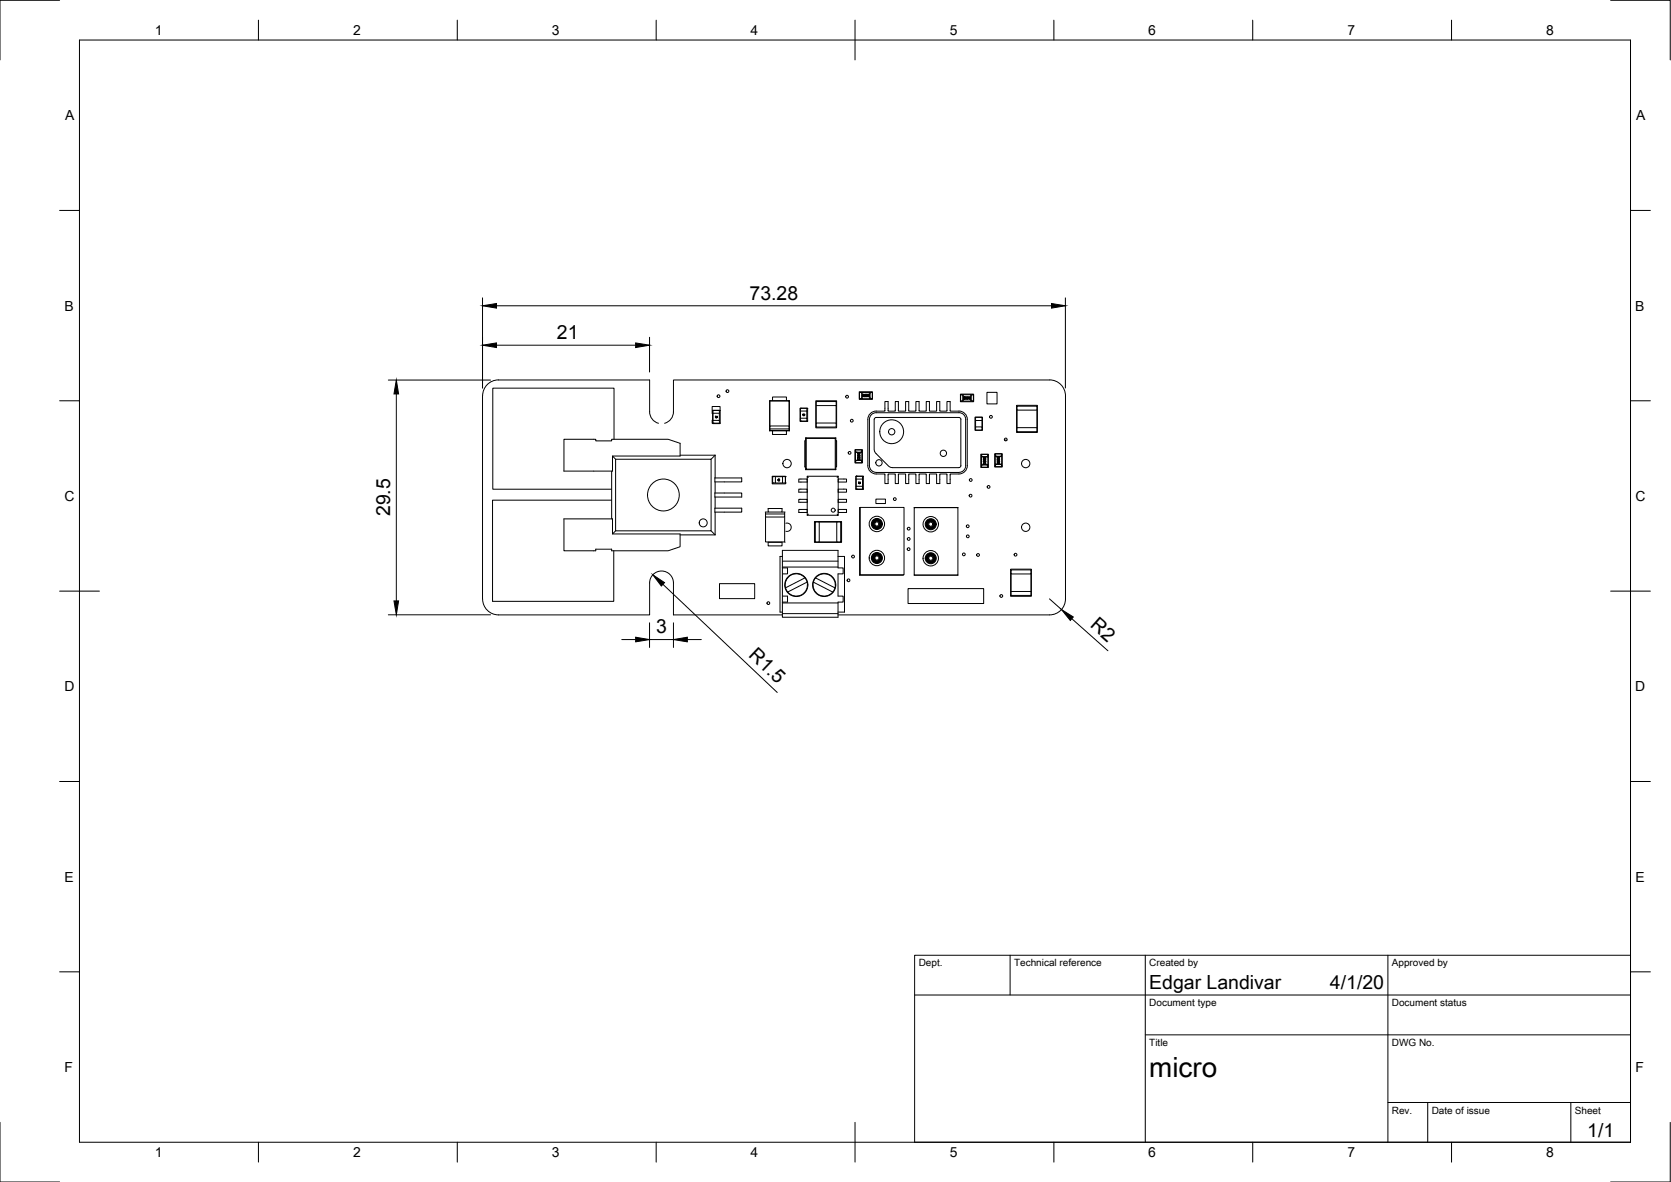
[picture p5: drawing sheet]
<svg xmlns="http://www.w3.org/2000/svg" width="420mm" height="297mm" viewBox="0 0 420 297" stroke-linecap="round" stroke-linejoin="round" font-family="sans-serif">
<g fill="none" stroke="#000" stroke-width=".25">
<path d="M15 .1h-15v15M20 10.1h390v276.9h-390zM65 5.1v5M115 5.1v5M165 5.1v5M215 5.1v10M265 5.1v5M315 5.1v5M365 5.1v5M405 .1h15v15M15 52.9h5M410 52.9h5"/>
<path d="M121.3 74.9v22.6M121.3 76.8l3.5-.5v1.1zM124.8 76.8h139.6M264.4 76.3l3.5 .5-3.5 .6zM267.9 74.9v22.6M97.6 95.5h25.7M99.7 95.5l.5 3.5h-1.1zM99.7 99v52M121.3 86.7l3.5-.5v1.1zM124.8 86.7h35M159.8 86.2l3.5 .5-3.5 .6zM163.3 84.8v8.7"/>
<path d="M216 98.5h3.4v1.9h-3.4zM216.3 98.6l.4 .2v1l-.4 .4M216.7 98.6h-.6v1.6h.6M216.7 98.6h2v1.6h-2zM216.9 99.1l.3 .1-.1 .5-.3-.1zM216.9 99.2h.2l-.1 .4zM217.4 99.1h.2l-.2 .2 .3 .1-.2 .3-.2-.2zM217.8 99.1l.4 .1-.2 .5-.2-.2zM217.9 99.2h.2l-.1 .4-.2-.1zM218.3 99.1h.3v.4a.2 .2 0 0 1-.1 .2 .2 .2 0 0 1-.3-.1h.3l-.1-.2 .1-.2zM218.7 98.6h.4M218.7 99v.8"/>
<path d="M218.7 99.8l.4 .4M219.1 98.6h.2v1.6h-.2M219.1 98.6l-.4 .4M241.5 99h3.3v2h-3.3zM241.7 99.2h.4M241.7 99.2h-.2v1.6h.6M241.8 99.2l.3 .2v1l-.3 .4M242.1 99.2h2v1.6h-2zM242.3 99.7h.3l-.3 .2 .2 .1-.2 .3h.3h-.3zM242.7 99.8l.3-.1 .1 .2-.1 .5-.3-.2zM242.8 99.8l.2 .1-.1 .4zM243.2 99.7h.3l.1 .2-.2 .5-.2-.1 .3-.2-.3-.1z"/>
<path d="M243.7 99.7l.3 .1-.1 .6-.2-.2zM243.8 99.8l.2 .1-.1 .4zM244.1 99.2h.4M244.5 99.2h.3v1.6h-.7M244.5 99.2l-.4 .4 .1 1 .3 .2M248.2 98.6h2.5v2.9h-2.5zM15 100.7h5M153.8 118.4v12M154 114.6h17v-3.2l-3-1h-14.2v.4h-4v-.4h-8v8h12.2v-3.8l.8 .8M154.4 110.4v-12.9h-30.5v25.4h29.9M154.8 115.4h24v18h-24zM165.6 106.4a2.99 2.99 0 0 1-2.3-2.9v-8h-38a4 4 0 0 0-4 4v51"/>
<path d="M167.1 106.4a2.99 2.99 0 0 0 2.2-2.9v-8h94.6a4 4 0 0 1 4 4v51M171 114.4h8.8M179.2 105.5l-.1 .9M179.2 103.1h1.9v3.4h-1.9zM179.3 105.6h1.6v.7M179.3 103.9h1.6M179.3 103.2v3.1M179.3 103.2h.1M179.3 106.3h.1M179.3 106.3h1.6M179.3 103.2h1.6M179.8 114.4l-1 1"/>
<path d="M179.8 114.4v5.7M179.9 104.6v.3l.3 .1 .1-.4v.3l-.3 .1zM180.9 103.2h.1M180.9 106.3h.1M180.9 103.2v2.4M181.1 103.1v-.9h-2l.1 1.8M193.5 100.7l.1 6.3M193.5 108.3h.7M193.6 107.8v.4M193.6 100.8h4.8v6.2M193.6 107.8v-.8h4.8v.8M193.6 107.8h4.8"/>
<path d="M194.2 119.7h3.3v1.9h-3.3zM194.2 108.3h3.5v.9h-3.5zM194.2 100.7v-.9h3.5v.9M194.2 100.7h3.5M194.2 100.7h-.7v7.6h5v-7.6h-.8M194.3 119.8v1.6M194.3 119.8h.7v1.6h-.7M194.3 119.8h.1M195 119.8h1.8M197.4 119.8h-.6v1.6h-1.8M197.4 119.8h.1M197.5 119.8v1.6"/>
<path d="M197.7 108.3h.8M198.4 107.8v.4M198.5 100.7l-.1 .1M201.2 102.6h1.9v3.3h-1.9zM201.3 105.1h1.6v.7M201.3 103.3h1.6M201.3 102.6v3.2M201.3 102.6h.1M201.3 105.8h.1M201.3 105.8h1.6M201.3 102.6h1.6M202.6 110v8h7.6"/>
<path d="M202.6 110.7h-.2v6.6h.2M202.7 117.9l7.5 .1v-8h-7.6l.1 .2v7.7l-.1 .1M202.7 110.2h7.3v7.7M202.9 102.6h.1M202.9 105.8h.1M202.9 102.6v2.5M203 119.7h7.8v9.8M203.2 120l-.2-.3v9.8h7.8l-.3-.3M205.1 100.7h5.3v6.8h-5.3zM205.2 106.3h5v1h-5zM205.2 100.9h5v1h-5zM205.2 101.9v4.4"/>
<path d="M210.2 110.7h.2v6.6h-.2M210.2 110l-.2 .2M210.2 101.9v4.4M210.8 119.7l-.3 .3M215 113h1.9v3.3h-1.9zM215.1 113.7h1.6v2h-1.6zM215.1 116.1v.2h1.6v-.2M215.1 113.3v-.2h1.6v.2M215.1 113.3v.4M215.1 115.7v.4M215.1 113.3l.4 .4 1-.1 .2-.3M215.1 116.1l.2-.4h1l.4 .4"/>
<path d="M215.2 119.7h1.9v3.3h-1.9zM215.3 119.7v.7h1.6v1.8M215.3 119.7h1.6v.7M215.3 119.7h.1M215.4 119.6v.1M215.6 114.3h.5l.2 .3-.3-.3v.3h-.3zM215.6 115.2l.2 .3 .1-.2 .3 .2v-.3v.3l-.4 .1zM215.7 114.8l.4-.1 .2 .3-.5 .1zM215.7 113.8h.4l.2 .2-.6 .1zM215.7 113.9l.5 .1-.4 .1zM215.7 114.8l.5 .2h-.5zM216.7 113.3v.4"/>
<path d="M216.7 115.7v.4M216.9 119.7h.1M218.2 117a2.11 2.11 0 0 0 2.1 2.1h2.2v2.4h.8v-2.4h1.8v2.4h.8v-2.4h1.8v2.4h.8v-2.4h1.8v2.4h.8v-2.4h1.8v2.4h.8v-2.4h1.8v2.4h.8v-2.4h1.8v2.4h.8v-2.4a3.9 3.9 0 0 0 3.7-.6l.6-.9v-.6M218.6 117v-11.6a1.7 1.7 0 0 1 1.7-1.7h20.8a1.67 1.67 0 0 1 1.7 1.7v11.6M218.6 117a1.7 1.7 0 0 0 1.7 1.7M218.7 100.2h.4M220.3 118.7h20.8M220.3 103.3a2.11 2.11 0 0 0-2.1 2.1v11.6M241.1 103.3h-2.2v-2.4h-.8v2.4h-1.8v-2.4h-.8v2.4h-1.8v-2.4h-.8v2.4h-1.8v-2.4h-.8v2.4h-1.8v-2.4h-.8v2.4h-1.8v-2.4h-.8v2.4h-1.8v-2.4h-.8v2.4h-2.2M241.1 103.3a2.11 2.11 0 0 1 2.1 2.1v11.6M241.6 105.4v11.6M241.6 117l-.1 .3-.4 .2"/>
<path d="M241.6 105.4l-.2-.4-.3-.1h-20.8l-.2 .1-.3 .4 .1 8 .4 .6 3.5 3.4 .6 .1h16.7M242.8 117a1.7 1.7 0 0 1-1.7 1.7M245.2 104.8h1.8v3.3h-1.8zM245.3 107.3h1.6v.8h-1.6zM245.3 104.9h1.6v.8h-1.6zM245.3 105.7v1.6M246.6 114.1h1.9v3.4h-1.9zM246.8 114.8h1.6v2h-1.6zM246.8 116.8v.6h1.6v-.6M246.8 114.4v-.2h1.6v.2M246.8 114.4v.4M246.9 105.7v1.6"/>
<path d="M247.2 115.9l.3 .2v-.2l.3-.1 .1 .3-.5 .1zM247.2 115.4h.5l.2 .2-.5 .1zM247.3 114.9h.5v.4l-.1-.3-.1 .2-.3-.2-.1 .3zM247.3 116.4l.5-.1 .1 .3-.6 .1zM247.3 116.4l.5 .1-.4 .1zM247.3 115.5l.5 .1-.4 .1zM248.4 114.4l-.2 .3-1 .1-.4-.4M248.4 117.2l-.2-.3-1-.1-.4 .4M248.4 114.4v.4M250.1 114h1.9v3.4h-1.9zM250.3 114.3v-.2h1.6v.2M250.3 114.3v.4"/>
<path d="M250.3 114.7h1.6v2h-1.6zM250.3 114.3l.4 .4M250.7 115.8l.3 .2v-.2l.2-.1 .2 .3-.6 .1zM250.8 114.8h.3a.2 .2 0 0 1 .3 .1 .2 .2 0 0 1-.2 .3v-.3l-.2 .1-.2-.1-.1 .2zM250.8 115.4l.4-.1 .1 .2-.4 .1zM250.8 115.3h.5l.1 .2-.6 .1zM250.8 116.2h.4l.2 .3-.6 .1zM250.8 116.3l.5 .1-.4 .1zM251.9 114.3l-.2 .3-1 .1M251.9 117.1l-.2-.4h-1l-.4 .4M251.9 116.7v.6h-1.6v-.6M251.9 114.3v.4"/>
<path d="M252.6 110.6h.6M255.6 101.9h5.2v6.8h-5.2zM255.7 107.5h5v1h-5zM255.7 102.1h5v1h-5zM255.7 103.1v4.4M260.7 103.1v4.4M410 100.7h5M153.8 125.7h-30v25.4h30.5v-12.7M154.8 133.4l-.8 .8v-3.8h-12.2v8h8v-.4h4v.4h14.2l3-1v-3.2h-17M171 134.4h8.8M178.8 133.4l1 1M179.7 123.9h6.8v1h-6.8z"/>
<path d="M179.7 127.7h6.8v1h-6.8zM179.7 120.1h6.8v1h-6.8zM179.8 121.1v2.8M179.8 124.9v2.8M179.8 128.7v5.7M192.4 128.7h.7M192.5 129.9v6.3h4.8M192.5 129.2v.7h4.8v-.7M192.5 128.8v.4M192.5 129.2h4.8M193.1 127.8h3.5v.9h-3.5zM193.1 136.3h3.5v.9h-3.5z"/>
<path d="M194.3 121.4h.1M196.6 128.7h.8M196.7 138.3h14v4.4h1.3v1.5h-1.3v5.6h1.3v1.5h-1.3v3.8h-14zM196.7 139.8h-.6v14h.6M196.8 121.4h.6M197.3 129.9l.1 6.4M197.3 128.8v.4M197.4 121.4h.1M197.6 131.5a1.05 1.05 0 0 1 1.3 1 1.05 1.05 0 0 1-1.3 1M200.9 128h2.1v.8h-2.1zM200.9 125.5h2.1v.7h-2.1zM200.9 122.9h2.1v.8h-2.1z"/>
<path d="M200.9 120.4h2.1v.7h-2.1zM203.2 129.2l-.2 .3M204.8 131.1h6.8v5.2h-6.8zM205 131.2h1v5h-1zM206 131.2h4.4M206 136.2h4.4M210.4 131.2h1v5h-1zM210.7 139.8h1.6v14h-1.6M210.8 128h2.1v.8h-2.1zM210.8 125.5h2.1v.7h-2.1zM210.8 122.9h2.1v.8h-2.1zM210.8 120.4h2.1v.7h-2.1z"/>
<path d="M215.3 122.9v-.7h1.6v.7M215.3 122.9h.1M215.3 122.9h1.6M215.3 120.4v1.8M216 121.1v.4l.3-.1v-.3v.4h-.4zM216.3 127.5h-.2v17.1l11-.2M216.3 127.5h11v16.9h-11zM216.9 122.9h.1M220.2 125.4h2.4v1.1h-2.4zM229.9 127.6h11M229.9 127.6h11v16.9h-11zM15 148.6h10"/>
<path d="M97.6 154.5h25.7M99.1 151h1.1l-.5 3.5zM163.3 156.5v6.2M163.3 146.5v8h-38a4 4 0 0 1-4-4M163.3 146.5a3 3 0 0 1 3-3 3 3 0 0 1 3 3M164.1 144.4l3 2-.8 .9zM166.7 146.8l28.7 27.2M169.3 146.5v8h27.4M169.3 156.5v6.2M180.9 146.7h8.9v3.7h-8.9zM196.7 149.8h1.3v1.5h-1.3M196.7 151.5h14"/>
<path d="M196.7 142.5h14M196.7 141h14M196.7 154.2h14M196.7 142.7h1.3v1.5h-1.3M197.5 147.7l.6 1.1M202.4 145.2l-4.9 2.5M202.9 146.3l-4.8 2.5M202.9 146.3a2.8 2.8 0 0 0-3.4-2 2.8 2.8 0 0 0-2 3.4M202.9 146.3a2.8 2.8 0 0 1-1.4 3.2 2.8 2.8 0 0 1-3.4-.7M204.5 146.3l4.9 2.5M205.1 145.2l4.8 2.5M205.1 145.2a2.8 2.8 0 0 1 3.4-.7 2.8 2.8 0 0 1 1.4 3.2"/>
<path d="M205.1 145.2a2.8 2.8 0 0 0 .3 4 2.8 2.8 0 0 0 4-.4M209.9 147.7l-.5 1.1M228.3 147.9h19v3.8h-19zM240.9 144.5h-11M254.1 143h5.2v6.8h-5.2zM254.2 143.2h5v1h-5zM254.2 148.6h5v1h-5zM254.2 144.2v4.4M259.2 144.2v4.4M263.9 150.5l3 2.7M266.9 153.2l3 1.9-.8 .8zM267.9 150.5a4 4 0 0 1-4 4h-53.2"/>
<path d="M269.5 155.5l9.1 8M405 148.6h10M156.3 160.7h3.5M159.8 160.1l3.5 .6-3.5 .6zM163.3 160.7h6M169.3 160.7l3.5-.6v1.2zM172.8 160.7h3.5M15 196.4h5M410 196.4h5M15 244.2h5M230 250h180M254 240.1v9.9"/>
<path d="M288 240.1v46.9M349 240.1v46.9M410 240.1h-180v46.9M410 244.2h5M288 260.1h122M349 277.1h61M359 277.1v9.9M395 277.1v9.9M0 282.1v14.9h15M65 287v5M115 287v5M165 287v5"/>
<path d="M215 282.1v9.9M265 287v5M315 287v5M365 287v5M420 282.1v14.9h-15"/>
<circle cx="180.7" cy="99.6" r=".35"/>
<circle cx="182.9" cy="98.3" r=".35"/>
<circle cx="213" cy="99.7" r=".35"/>
<circle cx="217.5" cy="99.5" r=".14"/>
<circle cx="243.4" cy="99.9" r=".14"/>
<circle cx="197.9" cy="116.5" r="1.05"/>
<circle cx="202.1" cy="104.3" r=".24"/>
<circle cx="213.6" cy="113.8" r=".35"/>
<circle cx="214.2" cy="105.7" r=".35"/>
<circle cx="215.8" cy="114.4" r=".14"/>
<circle cx="221" cy="116.3" r=".79"/>
<circle cx="224.2" cy="108.5" r=".79"/>
<circle cx="224.2" cy="108.5" r="3"/>
<circle cx="237.2" cy="113.9" r=".79"/>
<circle cx="247.7" cy="116.1" r=".15"/>
<circle cx="249.2" cy="104.8" r=".35"/>
<circle cx="251.2" cy="115.9" r=".14"/>
<circle cx="252.9" cy="110.4" r=".35"/>
<circle cx="257.9" cy="116.5" r="1.05"/>
<circle cx="166.8" cy="124.4" r="4"/>
<circle cx="176.8" cy="131.4" r="1.01"/>
<circle cx="195.8" cy="120.6" r=".25"/>
<circle cx="209.5" cy="128.2" r=".5"/>
<circle cx="214.5" cy="139.9" r=".35"/>
<circle cx="220.5" cy="131.7" r="1.07"/>
<circle cx="220.5" cy="131.7" r="1.15"/>
<circle cx="220.5" cy="131.7" r="1.39"/>
<circle cx="220.5" cy="131.7" r=".96"/>
<circle cx="220.5" cy="131.7" r="1.24"/>
<circle cx="220.5" cy="131.7" r=".52"/>
<circle cx="220.5" cy="131.7" r=".71"/>
<circle cx="220.5" cy="131.7" r=".79"/>
<circle cx="220.5" cy="131.7" r="1.94"/>
<circle cx="220.5" cy="131.7" r=".88"/>
<circle cx="225" cy="125.4" r=".35"/>
<circle cx="228.5" cy="138" r=".35"/>
<circle cx="228.5" cy="135.4" r=".35"/>
<circle cx="228.5" cy="132.9" r=".35"/>
<circle cx="234" cy="131.7" r="1.94"/>
<circle cx="234" cy="131.7" r=".79"/>
<circle cx="234" cy="131.7" r="1.07"/>
<circle cx="234" cy="131.7" r="1.15"/>
<circle cx="234" cy="131.7" r="1.39"/>
<circle cx="234" cy="131.7" r="1.24"/>
<circle cx="234" cy="131.7" r=".88"/>
<circle cx="234" cy="131.7" r=".96"/>
<circle cx="234" cy="131.7" r=".71"/>
<circle cx="234" cy="131.7" r=".52"/>
<circle cx="242.3" cy="139.3" r=".35"/>
<circle cx="243.3" cy="132.2" r=".35"/>
<circle cx="243.3" cy="134.8" r=".35"/>
<circle cx="244" cy="124.6" r=".35"/>
<circle cx="244.1" cy="120.6" r=".35"/>
<circle cx="245.9" cy="139.5" r=".35"/>
<circle cx="248.6" cy="122.4" r=".35"/>
<circle cx="255.3" cy="139.4" r=".35"/>
<circle cx="257.9" cy="132.5" r="1.05"/>
<circle cx="193.2" cy="151.6" r=".35"/>
<circle cx="200.2" cy="147" r="2.91"/>
<circle cx="207.2" cy="147" r="2.91"/>
<circle cx="213.3" cy="145.8" r=".35"/>
<circle cx="220.5" cy="140.2" r=".52"/>
<circle cx="220.5" cy="140.2" r=".96"/>
<circle cx="220.5" cy="140.2" r=".88"/>
<circle cx="220.5" cy="140.2" r="1.15"/>
<circle cx="220.5" cy="140.2" r="1.39"/>
<circle cx="220.5" cy="140.2" r=".79"/>
<circle cx="220.5" cy="140.2" r="1.07"/>
<circle cx="220.5" cy="140.2" r=".71"/>
<circle cx="220.5" cy="140.2" r="1.94"/>
<circle cx="220.5" cy="140.2" r="1.24"/>
<circle cx="234" cy="140.3" r=".79"/>
<circle cx="234" cy="140.3" r=".52"/>
<circle cx="234" cy="140.3" r=".71"/>
<circle cx="234" cy="140.3" r="1.24"/>
<circle cx="234" cy="140.3" r=".96"/>
<circle cx="234" cy="140.3" r=".88"/>
<circle cx="234" cy="140.3" r="1.39"/>
<circle cx="234" cy="140.3" r="1.15"/>
<circle cx="234" cy="140.3" r="1.07"/>
<circle cx="234" cy="140.3" r="1.94"/>
<circle cx="251.8" cy="149.8" r=".35"/>
</g>
<path d="M121.3 76.8l3.5-.5v1.1zM264.4 76.3l3.5 .5-3.5 .6zM99.7 95.5l.5 3.5h-1.1zM121.3 86.7l3.5-.5v1.1zM159.8 86.2l3.5 .5-3.5 .6zM99.1 151h1.1l-.5 3.5zM164.1 144.4l3 2-.8 .9zM266.9 153.2l3 1.9-.8 .8zM159.8 160.1l3.5 .6-3.5 .6zM169.3 160.7l3.5-.6v1.2z" fill="#000"/>
<text font-size="7" x="289" y="270.6">micro</text>
<g font-size="4.9">
<text x="188.5" y="75.3">73.28</text>
<text x="140" y="85.2">21</text>
<text x="98.1" y="129.7" transform="rotate(-90 98.1 129.7)">29.5</text>
<text x="165" y="159.2">3</text>
<text x="273.9" y="157.4" transform="rotate(42 273.9 157.4)">R2</text>
<text x="188" y="164.9" transform="rotate(43 188 164.9)">R1.5</text>
<text x="289" y="248.5">Edgar Landivar</text>
<text x="334.4" y="248.5">4/1/20</text>
<text x="399.1" y="285.7">1/1</text>
</g>
<g font-size="3.5">
<text x="39" y="8.8">1</text>
<text x="88.8" y="8.8">2</text>
<text x="138.8" y="8.8">3</text>
<text x="188.7" y="8.8">4</text>
<text x="238.8" y="8.8">5</text>
<text x="288.7" y="8.8">6</text>
<text x="338.8" y="8.8">7</text>
<text x="388.8" y="8.8">8</text>
<text x="16.4" y="30.2">A</text>
<text x="411.4" y="30.2">A</text>
<text x="16.2" y="78">B</text>
<text x="411.2" y="78">B</text>
<text x="16.2" y="125.9">C</text>
<text x="411.2" y="125.9">C</text>
<text x="16.2" y="173.7">D</text>
<text x="411.2" y="173.7">D</text>
<text x="16.2" y="221.6">E</text>
<text x="411.2" y="221.6">E</text>
<text x="16.2" y="269.4">F</text>
<text x="411.2" y="269.4">F</text>
<text x="39" y="290.8">1</text>
<text x="88.8" y="290.8">2</text>
<text x="138.8" y="290.8">3</text>
<text x="188.7" y="290.8">4</text>
<text x="238.8" y="290.8">5</text>
<text x="288.7" y="290.8">6</text>
<text x="338.8" y="290.8">7</text>
<text x="388.8" y="290.8">8</text>
</g>
<g font-size="2.5">
<text x="231" y="242.9">Dept.</text>
<text x="255" y="242.9">Technical reference</text>
<text x="289" y="242.9">Created by</text>
<text x="350" y="242.9">Approved by</text>
<text x="289" y="252.8">Document type</text>
<text x="350" y="252.8">Document status</text>
<text x="289" y="262.9">Title</text>
<text x="350" y="262.9">DWG No.</text>
<text x="350" y="279.9">Rev.</text>
<text x="360" y="279.9">Date of issue</text>
<text x="396" y="279.9">Sheet</text>
</g>
</svg>
